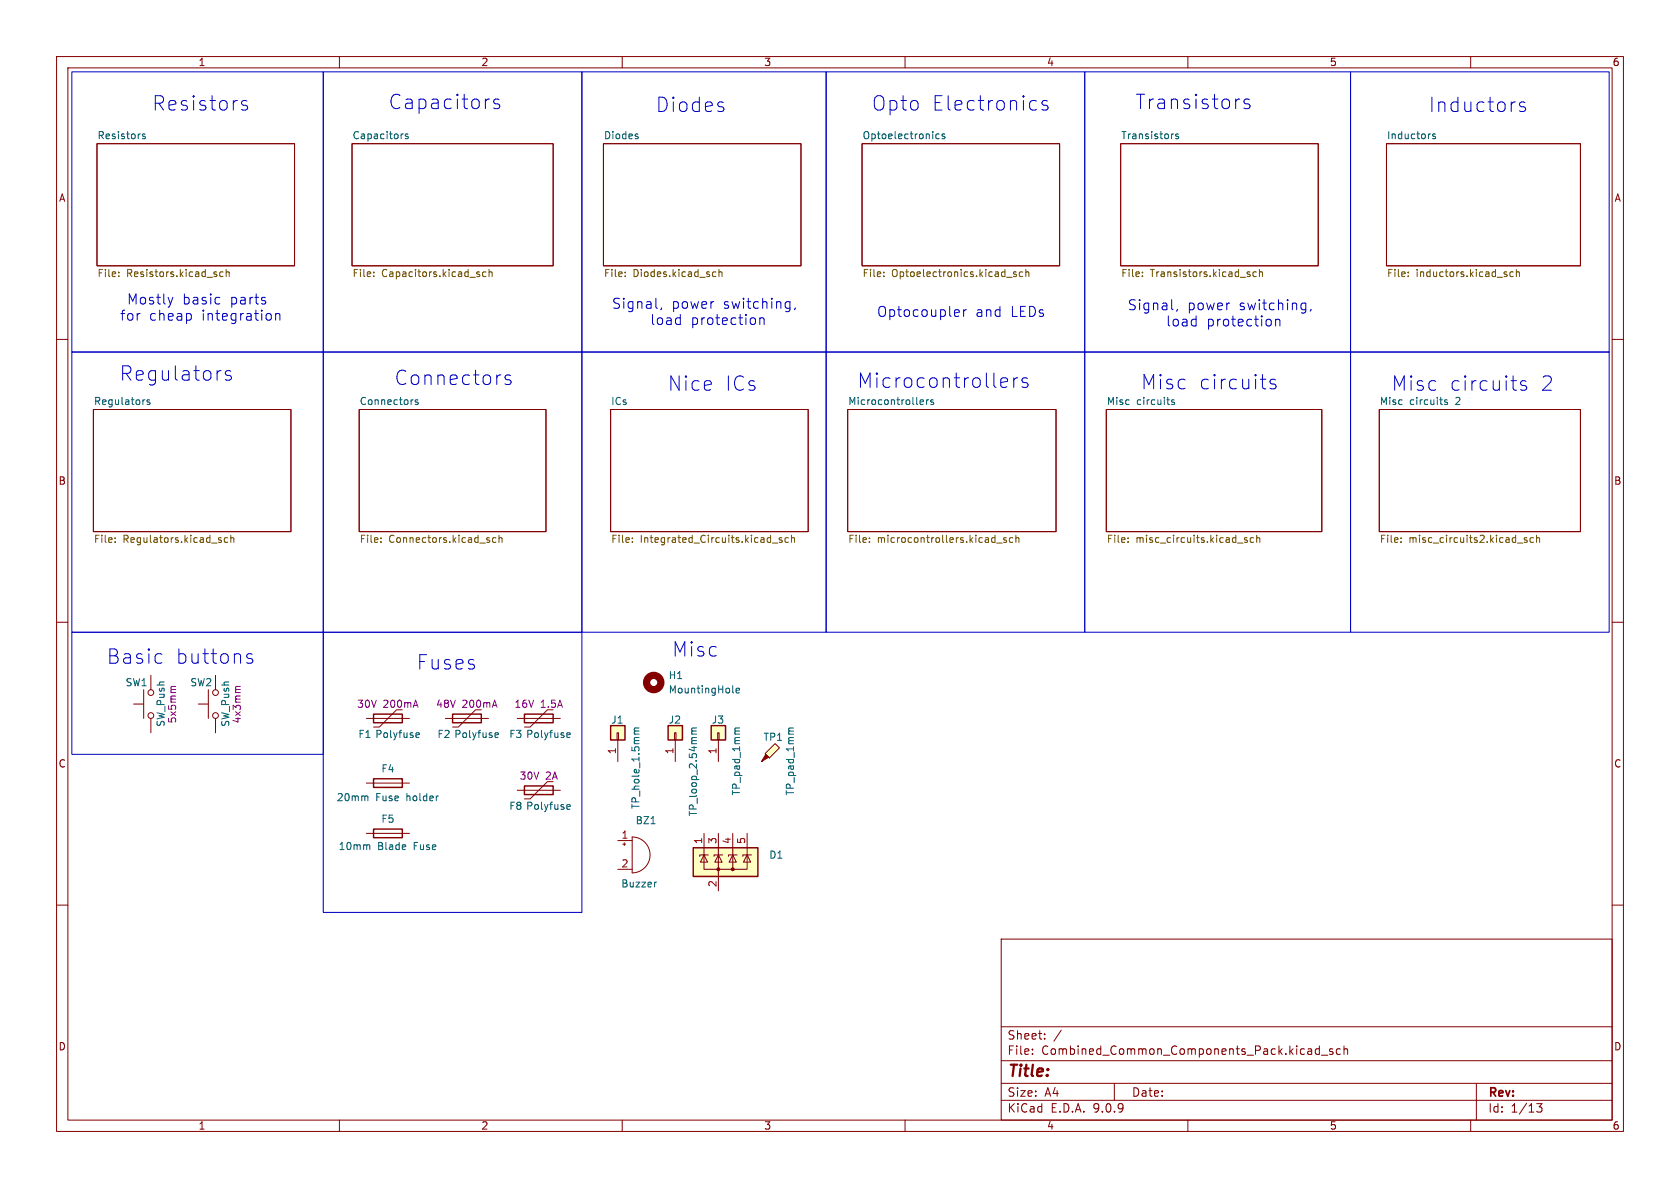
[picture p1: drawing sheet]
<svg xmlns="http://www.w3.org/2000/svg" width="297mm" height="210mm" viewBox="0 0 297 210" stroke-linecap="round" stroke-linejoin="round" font-family="sans-serif">
<g fill="none" stroke="#840000" stroke-width=".18">
<path d="M10 10h277v190h-277zM12 12h273v186h-273zM60 10v2M110 10v2M160 10v2M210 10v2M260 10v2M17.1 25.4h35v21.6h-35zM62.2 25.4h35.6v21.6h-35.6zM106.7 25.4h34.9v21.6h-34.9zM152.4 25.4h34.9v21.6h-34.9zM198.1 25.4h34.9v21.6h-34.9z"/>
<path d="M245.1 25.4h34.3v21.6h-34.3zM10 60h2M16.5 72.4h34.9v21.6h-34.9zM63.5 72.4h33v21.6h-33zM107.9 72.4h35v21.6h-35zM149.9 72.4h36.8v21.6h-36.8zM195.6 72.4h38.1v21.6h-38.1zM243.8 72.4h35.6v21.6h-35.6zM285 60h2M10 110h2M26.7 119.4v2.5M285 110h2"/>
<path d="M23.6 124.5h1.8M25.4 121.9v5.1M26.7 127v2.5M64.8 138.4h7.6M10 160h2M177 166h108v32h-108zM285 160h2M60 198v2M110 198v2M160 198v2M177 194.5h108M177 191.5h108"/>
<path d="M177 187.5h108M177 181.5h108M182.5 186.3v.1M182.5 185.5v.1M184.7 183.6v.1M184.7 182.8v.1M187.6 182.1l-1.3 2M197 191.5v3M210 198v2M233.2 184.9v1.5M233.2 185.5l-.4-.1-.3 .3v.4l.2 .2h.5M233.6 186.5h1.1"/>
<path d="M235.6 185.5l-.4-.1-.2 .2 .1 .2 .5 .2v.3h-.6M237 185.5l-.5-.1-.3 .3v.4l.2 .2h.6M237.6 185.5l.2-.1 .4 .1v.9M237.6 184.9v1.5M260 198v2M261 191.5v6.5M271.7 195.1h.9l-.5 .6 .4 .1v.7l-.2 .1-.6-.1"/>
<circle cx="26.7" cy="126.5" r=".51"/>
<circle cx="26.7" cy="122.4" r=".51"/>
</g>
<g fill="none" stroke="#006464" stroke-width=".18">
<path d="M25.7 23.7h-.4l-.1 .2v.1l.5 .2v.3h-.5M71.2 23.7h.1M72.1 23.7h-.3l-.2 .2 .1 .1 .4 .2v.3h-.5M112.6 23.7h.2M112.6 24.1l.2 .2-.2 .2M166 23.7h-.3l-.3 .2 .2 .6h.4M167 23.7h-.3l-.2 .2 .1 .1 .4 .2v.3h-.5M207.4 23.7h.1M208.3 23.7h-.3l-.2 .2 .1 .1 .4 .2v.3h-.5M253.7 23.7h-.3l-.1 .2v.1l.4 .2v.3h-.4M25.5 70.7h.1M26.5 70.7h-.3l-.2 .1v.2l.5 .2v.3h-.5"/>
<path d="M73.9 70.7h-.3l-.2 .1 .1 .2 .4 .2v.3h-.5M162.8 70.7h.4l.1 .3-.6 .1M163.2 71.5h-.4M163.8 70.7v.8M164.2 70.7l-.4 .2M165 70.7h-.3l-.2 .1 .1 .2 .4 .2v.3h-.5M207.6 70.7h-.3l-.2 .1 .1 .2 .4 .2v.3h-.5M255.9 70.7h-.3l-.2 .1v.2l.5 .2v.3h-.5M64.7 140.7l.3 .2v.6M77.4 140.7h.1"/>
</g>
<g fill="none" stroke="#725600" stroke-width=".18">
<path d="M21 48.8v.1M21 48.1v.1M39.4 48.1h-.3l-.3 .2 .2 .5h.4M40 48.2l.2-.1h.3v.8M40 47.6v1.3M66.1 48.8v.1M66.1 48.1v.1M84.6 48.5l.2 .2-.2 .2M84.6 48.1h.2M85.9 48.1h-.3l-.3 .2 .1 .5h.5M86.5 48.2l.1-.1h.3l.1 .8M86.5 47.6v1.3"/>
<path d="M110.5 48.8v.1M110.5 48.1v.1M126.2 48.1h.4M126.6 48.8l-.4 .1M127.1 48.2l.2-.1h.3v.8M127.1 47.6v1.3M156.2 48.8v.1M156.2 48.1v.1M178 49h.9M179.7 48.1h-.3l-.2 .1v.2l.5 .1v.3h-.5M180.8 48.1h-.4l-.2 .2 .1 .5h.5M181.3 48.2l.2-.1h.3l.1 .8"/>
<path d="M181.3 47.6v1.3M202 48.8v.1M202 48.1v.1M220.8 48.5l.2 .2-.2 .2M220.8 48.1h.2M222.1 48.1h-.4l-.2 .2 .1 .5h.5M222.7 48.2l.1-.1h.3l.1 .8M222.7 47.6v1.3M249 48.8v.1M249 48.1v.1M266.3 48.5l.1 .2-.1 .2M266.3 48.1h.1"/>
<path d="M267.5 48.1h-.3l-.3 .2 .1 .5h.5M268.1 48.2l.2-.1h.3v.8M268.1 47.6v1.3M20.4 95.8v.1M20.4 95.1v.1M39.1 95.5v.3M40.3 95.1l-.4-.1-.2 .3 .1 .5h.5M40.8 95.2l.2-.2 .3 .1v.8M40.8 94.6v1.3M67.3 95.1v.1M67.3 95.8v.1M87.7 95.1l-.4-.1-.2 .3 .1 .5h.5"/>
<path d="M88.2 95.2l.2-.2 .3 .1 .1 .8M88.2 94.6v1.3M111.8 95.8v.1M111.8 95.1v.1M136.5 96h1M138.2 95.1l-.3-.1-.2 .2 .1 .2 .4 .1v.3h-.5M139.4 95.1l-.4-.1-.2 .3 .1 .5h.5M139.9 95.2l.2-.2 .3 .1 .1 .8M139.9 94.6v1.3M153.7 95.8v.1M153.7 95.1v.1M176.2 96h1"/>
<path d="M177.9 95.1l-.3-.1-.2 .2 .1 .2 .4 .1v.3h-.5M179 95.1l-.3-.1-.3 .3 .2 .5h.4M179.6 95.2l.2-.2 .3 .1v.8M179.6 94.6v1.3M199.4 95.8v.1M199.4 95.1v.1M220.5 95.1l-.3-.1-.2 .2 .1 .2 .4 .1v.3h-.5M221.6 95.1l-.3-.1-.3 .3 .1 .5h.5M222.2 95.2l.2-.2 .3 .1v.8M222.2 94.6v1.3M247.7 95.8v.1M247.7 95.1v.1"/>
<path d="M268.3 96h.9M269.9 95.1l-.3-.1-.1 .2v.2l.4 .1v.3h-.4M271.1 95.1l-.4-.1-.2 .3 .1 .5h.5M271.6 95.2l.2-.2 .3 .1 .1 .8M271.6 94.6v1.3"/>
</g>
<path d="M66 137.7h5.1v1.5h-5.1z" fill="none" stroke="#840000" stroke-width=".25"/>
<path d="M31.1 121.3h-.7l-.2 .4" fill="none" stroke="#840084" stroke-width=".18"/>
<path d="M107.9 128.3h2.6v2.5h-2.6z" fill="#ffffc2"/>
<path d="M107.9 128.3h2.6v2.5h-2.6z" fill="none" stroke="#840000" stroke-width=".25"/>
<path d="M109.1 129.5h.2v1.3h-.2zM109.2 130.8v3.8" fill="none" stroke="#840000" stroke-width=".18"/>
<path d="M112.3 129.2l-.2 .2 .1 .3M112.3 129.2h.7M113 128.7h-.8l-.1 .3 .2 .2" fill="none" stroke="#006464" stroke-width=".18"/>
<path d="M125.7 128.3h2.6v2.5h-2.6z" fill="#ffffc2"/>
<path d="M125.7 128.3h2.6v2.5h-2.6z" fill="none" stroke="#840000" stroke-width=".25"/>
<path d="M126.9 129.5h.2v1.3h-.2zM127 130.8v3.8" fill="none" stroke="#840000" stroke-width=".18"/>
<path d="M130.8 128.7h-.8v.5" fill="none" stroke="#006464" stroke-width=".18"/>
<path d="M122.6 149.9h11.4v5h-11.4z" fill="#ffffc2"/>
<path d="M122.6 149.9h11.4v5h-11.4z" fill="none" stroke="#840000" stroke-width=".25"/>
<g fill="none" stroke="#840000" stroke-width=".18">
<path d="M124.5 151.1v2.6h5v-2.6M124.5 151.1l.6 1.3h-1.3zM124.5 147.3v3.8M125.2 151.1h-1.5v.3M127 151.1l.6 1.3h-1.2zM127 147.3v10.2M127.8 151.1h-1.6v.3M129.5 151.1l.7 1.3h-1.3zM129.5 147.3v3.8M130.3 151.1h-1.5v.3M132.1 151.1v2.6h-2.6M132.1 151.1l.6 1.3h-1.3z"/>
<path d="M132.1 147.3v3.8M132.8 151.1h-1.5v.3"/>
</g>
<g fill="#840000" stroke="#840000" stroke-width=".18">
<circle cx="127" cy="153.7" r=".25"/>
<circle cx="129.5" cy="153.7" r=".25"/>
</g>
<path d="M135.3 133.2l1.7-1.8 .8 .8-1.8 1.8z" fill="#ffffc2"/>
<path d="M135.4 133.4l.5 .5-1.3 .7z" fill="#840000" stroke="#840000" stroke-width=".18"/>
<path d="M134.6 134.6h.1M135.3 133.2l1.7-1.8 .8 .8-1.8 1.8zM109.2 148.6h2.6M109.2 153.7h2.6M110.1 149.2h.5M110.4 149v.5M111.8 148a3.2 3.2 0 0 1 3.1 3.1 3.2 3.2 0 0 1-3.1 3.2z" fill="none" stroke="#840000" stroke-width=".18"/>
<path d="M140.3 128.7l-.8 .1v.4M115.1 145.6h.7M116.1 155.9l-.3 .1" fill="none" stroke="#006464" stroke-width=".18"/>
<path d="M118.1 128.3h2.5v2.5h-2.5z" fill="#ffffc2"/>
<path d="M66 126.2h5.1v1.6h-5.1zM80 126.2h5.1v1.6h-5.1zM92.7 138.9h5.1v1.6h-5.1zM92.7 126.2h5.1v1.6h-5.1zM118.1 128.3h2.5v2.5h-2.5zM66 146.6h5.1v1.5h-5.1z" fill="none" stroke="#840000" stroke-width=".25"/>
<g fill="none" stroke="#840000" stroke-width=".18">
<path d="M38.1 119.4v2.5M35.1 124.5h1.7M36.8 121.9v5.1M38.1 127v2.5M64.8 127h7.6M71.1 125.5h-1l-3 3h-1.1M78.7 127h7.7M85.1 125.5h-1l-3.1 3h-1M91.4 139.7h7.7M91.4 127h7.7M97.8 138.2h-1l-3.1 3h-1M97.8 125.5h-1l-3.1 3h-1"/>
<path d="M119.3 129.5h.2v1.3h-.2zM119.4 130.8v3.8M64.8 147.3h7.6"/>
<circle cx="38.1" cy="126.5" r=".51"/>
<circle cx="38.1" cy="122.4" r=".51"/>
</g>
<g fill="none" stroke="#006464" stroke-width=".18">
<path d="M73.5 130.2l.2 .2 .4-.1M73.5 129.7l.2-.2h.3l.1 .2v.1l-.6 .2M87.5 130.2l.2 .2 .3-.1M87.5 129.7l.2-.2h.2l.2 .2v.1l-.6 .2M100.2 129.7l.2-.2h.2l.2 .2v.1l-.6 .2M100.2 130.2l.2 .2 .3-.1M122.3 129.8h.8M122.5 129.2l-.2 .2 .1 .4M122.5 129.2h.6M123.1 128.7h-.8v.3l.2 .2M129.5 122.3l.2 .2M130.1 122.1l.6-.1v-.3h-.4l-.2 .1 .1 .6h.5"/>
<path d="M65 149.3l.4 .2v.7M100.2 142.9l.2 .2 .3-.1M100.2 142.4l.2-.2h.2l.2 .2v.1l-.6 .2"/>
</g>
<path d="M42.5 121.3h-.7l-.2 .4" fill="none" stroke="#840084" stroke-width=".18"/>
<circle cx="115.6" cy="120.6" r="1.27" fill="none" stroke="#840000" stroke-width="1.3"/>
<g fill="none" stroke="#0000c2" stroke-width=".18">
<path d="M12.7 12.7h44.4v49.5h-44.4zM42.7 18.2l.1 .3 .9 .2 .1 .3-.1 .3-.3 .2-.7-.2M43.7 17.9l-.6-.1-.4 .3M57.1 12.7h45.8v49.5h-45.8zM88.2 17.6l-.6-.1-.3 .4 .1 .3 .8 .3 .2 .2-.2 .4-.2 .1-.7-.1M102.9 12.7h43.1v49.5h-43.1zM146 12.7h45.8v49.5h-45.8zM183 17.8l.2 .1M183.2 19.3l-.2 .2M185.2 17.9l-.6-.1-.4 .3 .1 .4 .9 .2 .1 .3-.1 .3-.3 .2-.7-.2M191.8 12.7h47v49.5h-47zM220.9 17.6l-.6-.1-.4 .4 .1 .3 .9 .3 .1 .2-.1 .4-.3 .1-.7-.1"/>
<path d="M238.8 12.7h45.7v49.5h-45.7zM269.6 18.1l-.6-.1-.4 .4 .1 .3 .9 .3 .1 .2-.1 .4-.3 .1-.7-.1M30.6 52.6l-.5 1.1M38.7 52.6h.2M38.9 53.7h-.2M47.9 55.6v.8M48.7 55.4v1.2M48.7 55.6a.44 .44 0 0 1 .8 .1v.9M117 54.4l-.2 .4M134.3 56.2v1.2M134.6 56.2l-.3 .2M134.8 56.2l.3 .2v1"/>
<path d="M139.1 53.3l.6 .1M139.7 53.3v1.5l-.4 .3M139.7 54.4l-.6 .1M140.6 54.4l-.2 .4M169 54.8h.5l.1 .4-.9 .1M169.5 55.9h-.5M170.3 54.8v1.1M170.9 54.8h-.4l-.2 .3M208.2 54.7l-.2 .3M225.5 56.4v1.2M225.8 56.4l-.3 .2M226 56.4l.3 .3v.9"/>
<path d="M230.3 53.6l.5 .1M230.8 53.6v1.4l-.3 .4M230.8 54.7l-.5 .1M231.8 54.7l-.2 .3M12.7 62.2h44.4v49.6h-44.4zM40.8 65.6l-.6-.1-.4 .4 .2 .3 .8 .3 .1 .2-.1 .4-.2 .1-.8-.1M57.1 62.2h45.8v49.6h-45.8zM90.2 66.4l-.6-.1-.3 .3 .1 .4 .8 .2 .2 .3-.2 .4-.2 .1-.7-.1M102.9 62.2h43.1v49.6h-43.1zM146 62.2h45.8v49.6h-45.8zM177.3 66.8l.7 .1 .1 .5-1.2 .2M178 68.4l-.7 .1"/>
<path d="M179.2 66.8v1.7M179.9 66.8a.65 .65 0 0 0-.7 .5M181.6 66.9l-.6-.1-.3 .4 .1 .3 .8 .3 .2 .2-.2 .4-.2 .1-.7-.1M191.8 62.2h47v49.6h-47zM225.5 67.2l-.6-.2-.4 .4 .1 .4 .9 .2 .1 .3-.1 .3-.3 .1-.7-.1M238.8 62.2h45.7v49.6h-45.7zM269.8 67.4l-.6-.1-.4 .4 .1 .3 .9 .3 .1 .2-.1 .4-.3 .1-.7-.1M12.7 111.8h44.4v21.6h-44.4zM43.6 116l.1 .3 .6 .1 .4 .4-.1 .3-.3 .1-.7-.1M44.6 115.7l-.6-.1-.4 .3M57.1 111.8h45.8v49.5h-45.8z"/>
</g>
<g font-size="3.5" fill="#0000c2">
<text x="26.9" y="19.8">Resistors</text>
<text x="68.7" y="19.5">Capacitors</text>
<text x="115.9" y="20">Diodes</text>
<text x="154.1" y="19.8">Opto</text>
<text x="164.7" y="19.8">Electronics</text>
<text x="200.7" y="19.5">Transistors</text>
<text x="252.6" y="20">Inductors</text>
<text x="21.1" y="67.5">Regulators</text>
<text x="69.7" y="68.3">Connectors</text>
<text x="118" y="69.3">Nice</text>
<text x="128.1" y="69.3">ICs</text>
<text x="151.5" y="68.8">Microcontrollers</text>
<text x="201.7" y="69.1">Misc</text>
<text x="211.9" y="69.1">circuits</text>
<text x="246" y="69.3">Misc</text>
<text x="256.2" y="69.3">circuits</text>
<text x="272.2" y="69.3">2</text>
<text x="18.8" y="117.6">Basic</text>
<text x="31" y="117.6">buttons</text>
<text x="73.6" y="118.6">Fuses</text>
<text x="118.8" y="116.3">Misc</text>
</g>
<text font-size="2.8" fill="#840000" x="178" y="190.9">Title:</text>
<g font-size="2.5" fill="#0000c2">
<text x="21.2" y="56.9">for</text>
<text x="22.4" y="54">Mostly</text>
<text x="26.3" y="56.9">cheap</text>
<text x="32.2" y="54">basic</text>
<text x="35.7" y="56.9">integration</text>
<text x="40.7" y="54">parts</text>
<text x="108.1" y="54.8">Signal,</text>
<text x="114.9" y="57.7">load</text>
<text x="118.7" y="54.8">power</text>
<text x="122.1" y="57.7">protection</text>
<text x="127.9" y="54.8">switching,</text>
<text x="155" y="56.2">Optocoupler</text>
<text x="172.4" y="56.2">and</text>
<text x="178.7" y="56.2">LEDs</text>
<text x="199.3" y="55.1">Signal,</text>
<text x="206.1" y="57.9">load</text>
<text x="209.9" y="55.1">power</text>
<text x="213.3" y="57.9">protection</text>
<text x="219.1" y="55.1">switching,</text>
</g>
<g font-size="2.1" fill="#840000">
<text x="178" y="184">Sheet:</text>
<text x="178" y="186.7">File:</text>
<text x="184.1" y="186.7">Combined_Common_Components_Pack.kicad_sch</text>
<text x="178" y="196.9">KiCad</text>
<text x="178" y="194.1">Size:</text>
<text x="184.7" y="194.1">A4</text>
<text x="185.7" y="196.9">E.D.A.</text>
<text x="193.3" y="196.9">9.0.9</text>
<text x="200" y="194.1">Date:</text>
<text x="263" y="194.3">Rev:</text>
<text x="263" y="196.9">Id:</text>
<text x="267.1" y="196.9">1/13</text>
</g>
<g font-size="1.8" fill="#840000">
<text x="35" y="11.9">1</text>
<text x="85" y="11.9">2</text>
<text x="135" y="11.9">3</text>
<text x="185" y="11.9">4</text>
<text x="235" y="11.9">5</text>
<text x="285" y="11.9">6</text>
<text x="10.3" y="35.9">A</text>
<text x="285.3" y="35.9">A</text>
<text x="10.3" y="85.9">B</text>
<text x="285.3" y="85.9">B</text>
<text x="10.3" y="135.9">C</text>
<text x="285.3" y="135.9">C</text>
<text x="10.3" y="185.9">D</text>
<text x="285.3" y="185.9">D</text>
<text x="35" y="199.9">1</text>
<text x="85" y="199.9">2</text>
<text x="135" y="199.9">3</text>
<text x="185" y="199.9">4</text>
<text x="235" y="199.9">5</text>
<text x="285" y="199.9">6</text>
</g>
<g font-size="1.8" fill="#006464">
<text x="17.1" y="24.7">Resistors</text>
<text x="62.2" y="24.7">Capacitors</text>
<text x="106.7" y="24.7">Diodes</text>
<text x="152.4" y="24.7">Optoelectronics</text>
<text x="198.1" y="24.7">Transistors</text>
<text x="245.1" y="24.7">Inductors</text>
<text x="16.5" y="71.7">Regulators</text>
<text x="63.5" y="71.7">Connectors</text>
<text x="107.9" y="71.7">ICs</text>
<text x="149.9" y="71.7">Microcontrollers</text>
<text x="195.6" y="71.7">Misc</text>
<text x="200.9" y="71.7">circuits</text>
<text x="243.8" y="71.7">Misc</text>
<text x="249.2" y="71.7">circuits</text>
<text x="257.4" y="71.7">2</text>
<text x="22.1" y="121.5">SW1</text>
<text x="33.5" y="121.5">SW2</text>
<text x="118.1" y="120.2">H1</text>
<text x="118.1" y="122.8">MountingHole</text>
<text x="29.3" y="128.6" transform="rotate(-90 29.3 128.6)">SW_Push</text>
<text x="40.7" y="128.6" transform="rotate(-90 40.7 128.6)">SW_Push</text>
<text x="63.3" y="130.7">F1 Polyfuse</text>
<text x="77.2" y="130.7">F2 Polyfuse</text>
<text x="89.9" y="130.7">F3 Polyfuse</text>
<text x="108" y="128.1">J1</text>
<text x="118.1" y="128.1">J2</text>
<text x="125.7" y="128.1">J3</text>
<text x="134.9" y="131.2">TP1</text>
<text x="67.3" y="136.8">F4</text>
<text x="59.4" y="141.8">20mm</text>
<text x="66.4" y="141.8">Fuse</text>
<text x="71.9" y="141.8">holder</text>
<text x="89.9" y="143.4">F8 Polyfuse</text>
<text x="113.3" y="143.1" transform="rotate(-90 113.3 143.1)">TP_hole_1.5mm</text>
<text x="131" y="140.7" transform="rotate(-90 131 140.7)">TP_pad_1mm</text>
<text x="140.6" y="140.7" transform="rotate(-90 140.6 140.7)">TP_pad_1mm</text>
<text x="67.3" y="145.6">F5</text>
<text x="112.3" y="145.9">BZ1</text>
<text x="123.4" y="144.4" transform="rotate(-90 123.4 144.4)">TP_loop_2.54mm</text>
<text x="59.8" y="150.5">10mm</text>
<text x="66.7" y="150.5">Blade</text>
<text x="73.2" y="150.5">Fuse</text>
<text x="135.9" y="152">D1</text>
<text x="109.7" y="157.1">Buzzer</text>
</g>
<g font-size="1.8" fill="#725600">
<text x="17.1" y="49.3">File:</text>
<text x="22.4" y="49.3">Resistors.kicad_sch</text>
<text x="62.2" y="49.3">File:</text>
<text x="67.5" y="49.3">Capacitors.kicad_sch</text>
<text x="106.7" y="49.3">File:</text>
<text x="111.9" y="49.3">Diodes.kicad_sch</text>
<text x="152.4" y="49.3">File:</text>
<text x="157.6" y="49.3">Optoelectronics.kicad_sch</text>
<text x="198.1" y="49.3">File:</text>
<text x="203.3" y="49.3">Transistors.kicad_sch</text>
<text x="245.1" y="49.3">File:</text>
<text x="250.3" y="49.3">inductors.kicad_sch</text>
<text x="16.5" y="96.3">File:</text>
<text x="21.7" y="96.3">Regulators.kicad_sch</text>
<text x="63.5" y="96.3">File:</text>
<text x="68.7" y="96.3">Connectors.kicad_sch</text>
<text x="107.9" y="96.3">File:</text>
<text x="113.2" y="96.3">Integrated_Circuits.kicad_sch</text>
<text x="149.9" y="96.3">File:</text>
<text x="155.1" y="96.3">microcontrollers.kicad_sch</text>
<text x="195.6" y="96.3">File:</text>
<text x="200.8" y="96.3">misc_circuits.kicad_sch</text>
<text x="243.8" y="96.3">File:</text>
<text x="249.1" y="96.3">misc_circuits2.kicad_sch</text>
</g>
<g font-size="1.8" fill="#840084">
<text x="63" y="125.3">30V</text>
<text x="67.7" y="125.3">200mA</text>
<text x="77" y="125.3">48V</text>
<text x="81.7" y="125.3">200mA</text>
<text x="90.9" y="125.3">16V</text>
<text x="95.5" y="125.3">1.5A</text>
<text x="31.3" y="128" transform="rotate(-90 31.3 128)">5x5mm</text>
<text x="42.8" y="128" transform="rotate(-90 42.8 128)">4x3mm</text>
<text x="91.8" y="138">30V</text>
<text x="96.4" y="138">2A</text>
</g>
<g font-size="1.8" fill="#a90000">
<text x="109" y="133.4" transform="rotate(-90 109 133.4)">1</text>
<text x="119.1" y="133.4" transform="rotate(-90 119.1 133.4)">1</text>
<text x="126.7" y="133.4" transform="rotate(-90 126.7 133.4)">1</text>
<text x="109.8" y="148.3">1</text>
<text x="124.2" y="149.3" transform="rotate(-90 124.2 149.3)">1</text>
<text x="126.7" y="149.3" transform="rotate(-90 126.7 149.3)">3</text>
<text x="129.3" y="149.3" transform="rotate(-90 129.3 149.3)">4</text>
<text x="131.8" y="149.3" transform="rotate(-90 131.8 149.3)">5</text>
<text x="109.8" y="153.4">2</text>
<text x="126.7" y="156.9" transform="rotate(-90 126.7 156.9)">2</text>
</g>
</svg>
